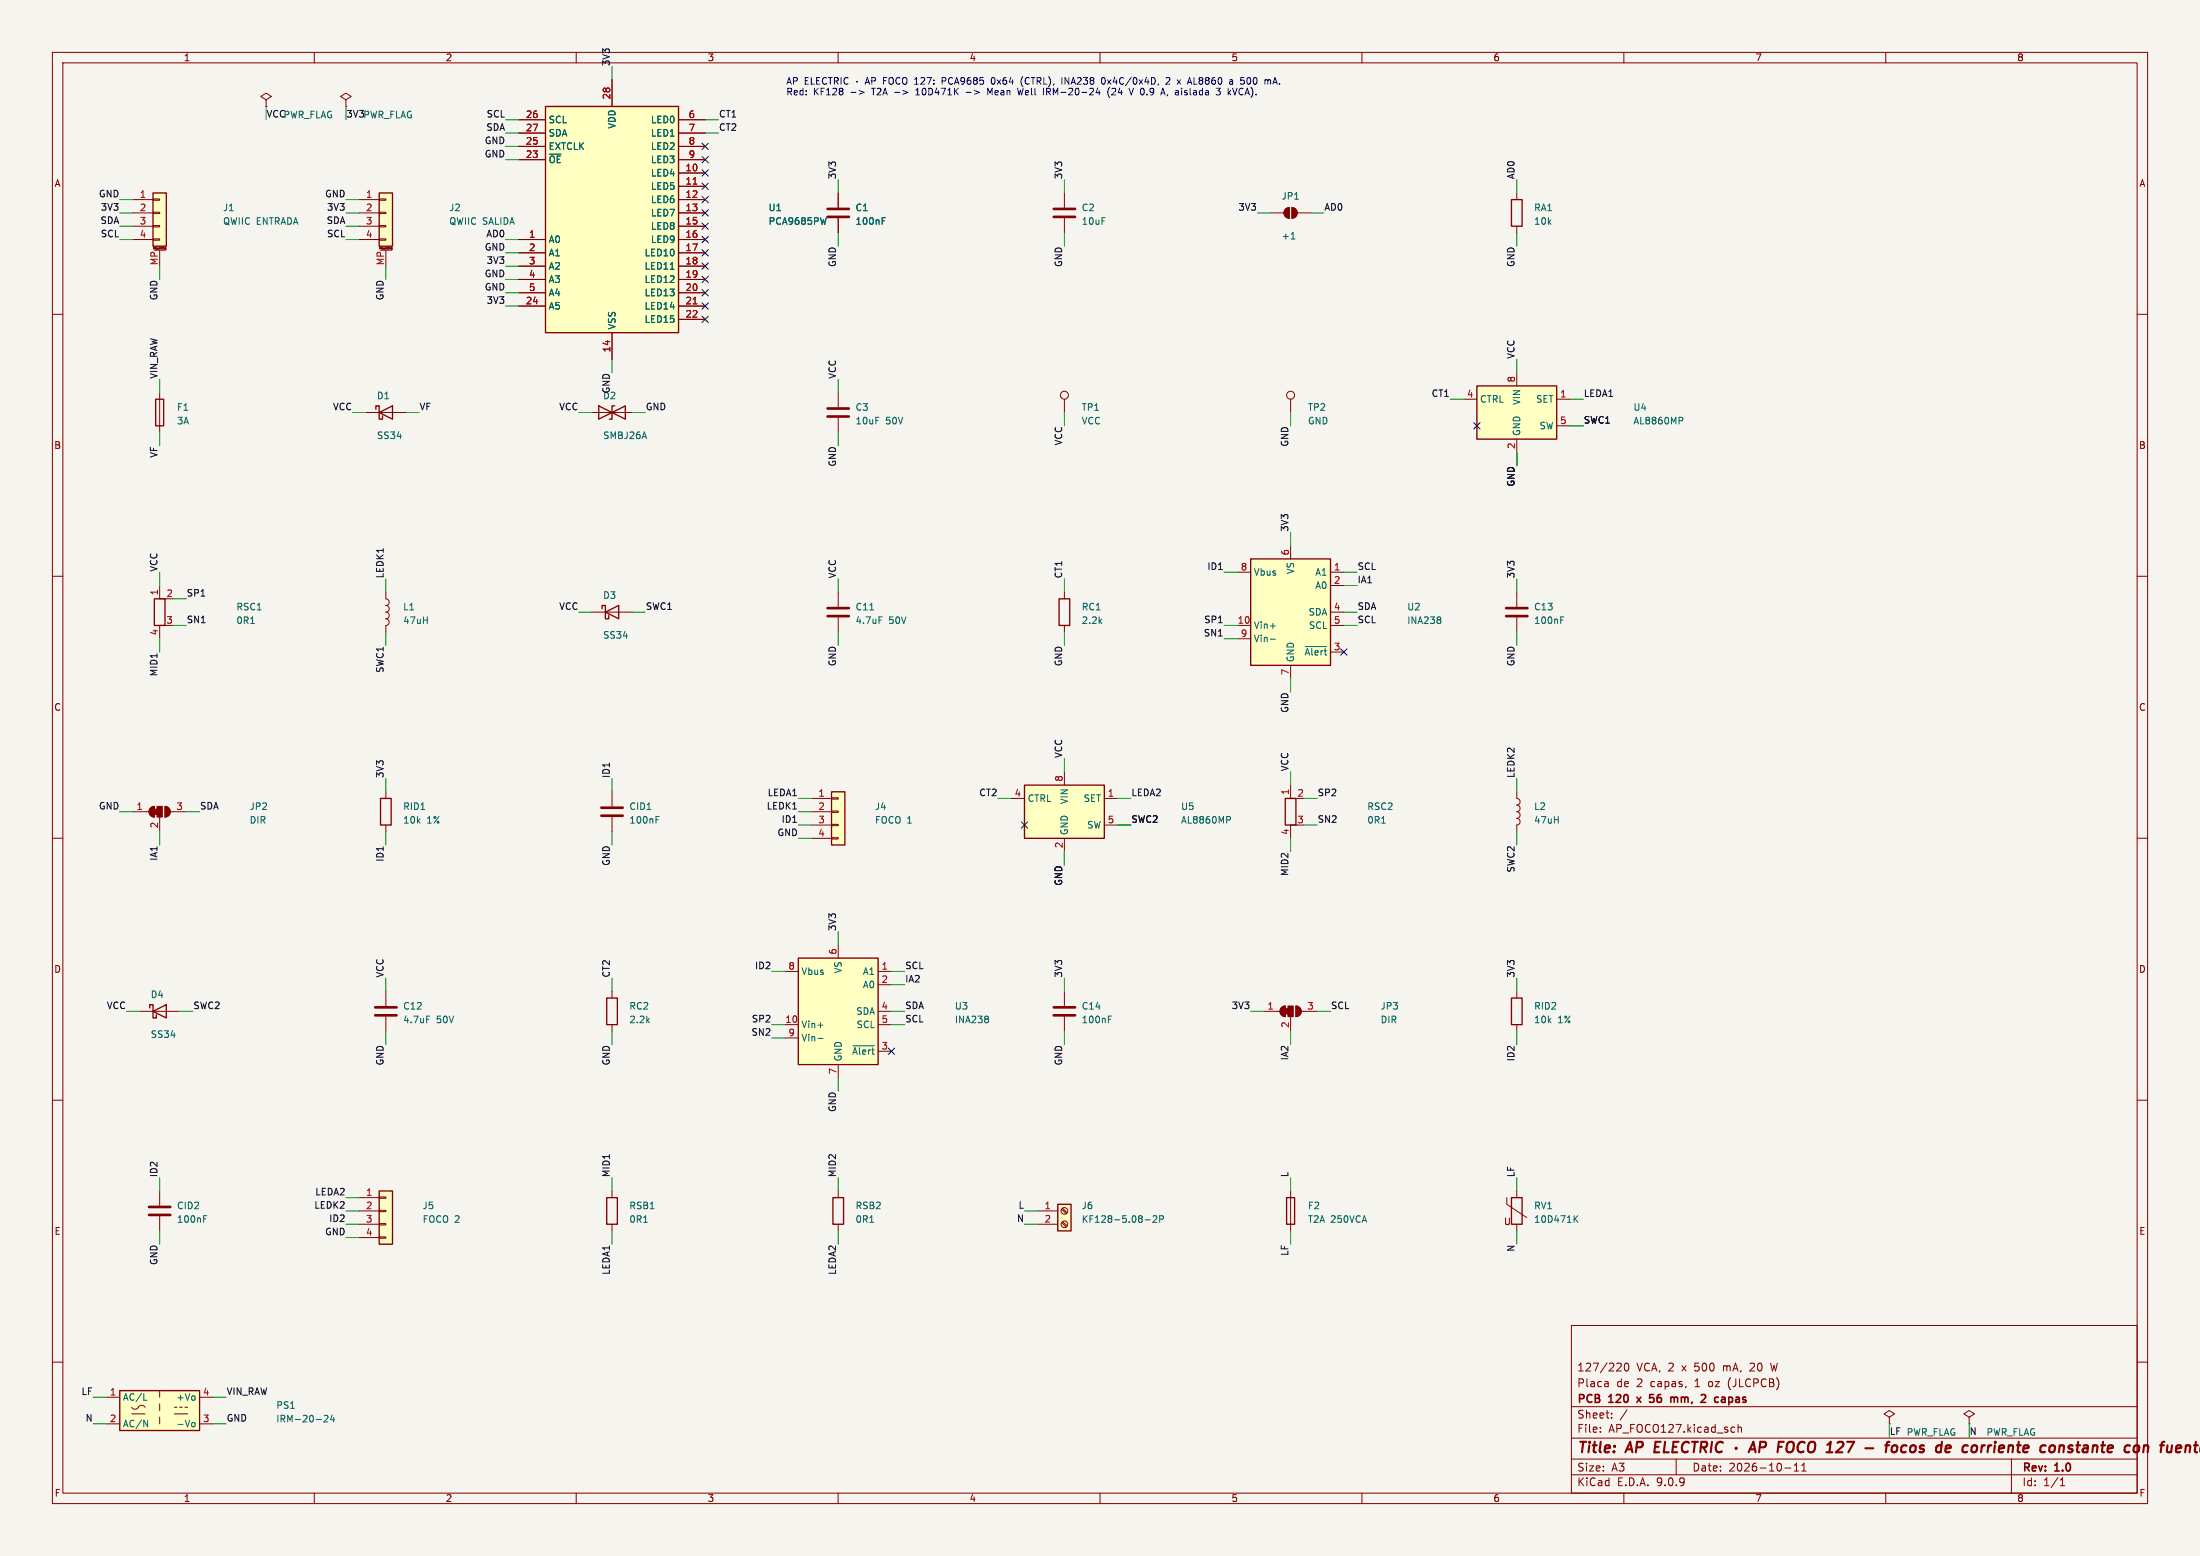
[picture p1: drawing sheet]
<svg xmlns="http://www.w3.org/2000/svg" width="420mm" height="297mm" viewBox="0 0 420 297" stroke-linecap="round" stroke-linejoin="round" font-family="sans-serif">
<path d="M0 0h420v297h-420z" fill="#f5f4ef" stroke="#f5f4ef" stroke-width=".19"/>
<g fill="none" stroke="#840000" stroke-width=".19">
<path d="M10 10h400v277h-400zM12 12h396v273h-396zM60 10v2M110 10v2M160 10v2M210 10v2M260 10v2M310 10v2M360 10v2M10 60h2M408 60h2M10 110h2"/>
<path d="M408 110h2M10 160h2M408 160h2M73.7 189.2v2.8M73.7 194.1v2.8M10 210h2M408 210h2M30.5 227.3v2.8M30.5 232.2v2.7M300 253h108v32h-108zM10 260h2M300 278.5h108"/>
<path d="M300 274.5h108M300 268.5h108M305.5 273.2v.2M305.5 272.5v.1M306.8 263.7l.2 .2v.8M307 264.6l-.1 .1M307 264l-.1 .1M307.7 270.5v.2M307.7 269.8v.1M308.9 260.2l.5 .1 .1 .3-.9 1.1h.9M310.2 260.3l.2-.1a.8 .8 0 0 1 .6 .7 .8 .8 0 0 1-.6 .8l-.2-.2-.1-.4zM310.6 269.1l-1.3 1.9"/>
<path d="M320 278.5v3M330.7 272.4l.5 .1M331.2 273.3l-.5 .1M331.8 272.5l.2-.1 .4 .1v.9M331.8 271.9v1.5M338 260.2l.4 1.5M342.5 279.7l.4-.4v1.5M343.9 279.7l.5-.4v1.5M384 278.5v6.5M408 260h2M60 285v2M110 285v2"/>
<path d="M160 285v2M210 285v2M260 285v2M300 281.5h108M310 285v2M340.7 280.2h1.2M342.5 280.8h.9M343.9 280.8h.9M360 285v2M393.3 283.6h.9M393.3 282.5l.4-.4v1.5"/>
</g>
<g fill="none" stroke="#840000" stroke-width=".4">
<path d="M315.9 276.2h.7M317 275.2h-.9l-.3 2h1M317.9 275.2l-.3 2h1M319.4 276.2h.6M320.4 275.2h-.9l-.3 2h1M322.4 275.4a.88 .88 0 0 0-1 0 .88 .88 0 0 0-.3 .9 .69 .69 0 0 0 .3 .8 .69 .69 0 0 0 .8-.1M323 275.2h1.2M323.6 275.2l-.3 2M324.7 276.3h.8a.55 .55 0 0 0 .4-.5 .55 .55 0 0 0-.3-.6h-.8l-.2 2M325.2 276.3l.5 .9M326.8 275.2l-.2 2M328.9 275.4a.88 .88 0 0 0-1 0 .88 .88 0 0 0-.4 .9 .69 .69 0 0 0 .4 .8 .69 .69 0 0 0 .8-.1"/>
<path d="M331.4 276.3v.2M333.8 277.2l.9-2 .4 2M334.1 276.6h.9M335.9 276.3h.8a.55 .55 0 0 0 .4-.5 .55 .55 0 0 0-.3-.6h-.7l-.3 2M339.5 276.2h.6M340.5 275.2h-.9l-.3 2M342.1 275.2a.77 .77 0 0 0-1 .7v1l.3 .3 .6-.1M351.6 275.2l.3 .4-.1 .5-1.3 1.1M359.9 275.9h.7M360.7 275.2l-.4 .1-.1 .2-.2 1.7M361.4 276h.7M364 276a.66 .66 0 0 0-1 .3l-.1 .5 .2 .3h.7"/>
<path d="M365.1 275.9l-.4 .4-.1 .5 .4 .4M375.5 275.9a.66 .66 0 0 0-.8 .4l-.1 .5 .2 .3h.7M380.8 275.9l-.1 1.3M380.9 275.2v.2M394.9 276.3l.1 .1 .4 .1 .3 .3-.4 .4-.5-.1M395.7 276a.5 .5 0 0 0-.8 .2M396.4 275.9h.7M396.7 275.2l-.2 1.7 .1 .2 .4 .1M412.4 275.9h.7M413.2 275.2l-.4 .1-.1 .2-.2 1.7M413.8 275.9l-.1 1 .2 .3M419.2 275.2l-.2 1.7"/>
</g>
<path d="M312.5 266.7l.8 1M313.3 266.7l-.8 1M315.1 266.8h.5M315.6 267.6l-.5 .1M315.7 266.2h-.7l-.1 .7M319.2 266.7l.3 .1 .1 .1M319.6 266.9l.2-.2 .4 .1 .1 .1M319.6 266.9v.8M324.8 266.3l.5-.1 .3 .3M328.8 266.7h.3l.2 .2v.8M329.3 267.6l-.5 .1M329.3 267l-.5 .1" fill="none" stroke="#840000" stroke-width=".3"/>
<path d="M71.6 192.3h4.1M71.6 193.8h4.1M28.4 230.4h4.1M28.4 231.9h4.1" fill="none" stroke="#840000" stroke-width=".51"/>
<path d="M81.4 193.9h.7M38.9 232.7h.4M38.9 232h.6" fill="none" stroke="#006464" stroke-width=".19"/>
<path d="M29.2 36.8h2.5v10.2h-2.5z" fill="#ffffc2"/>
<path d="M29.2 36.8h2.5v10.2h-2.5z" fill="none" stroke="#840000" stroke-width=".25"/>
<g fill="none" stroke="#840000" stroke-width=".19">
<path d="M25.4 38.1h3.8M29.2 38h1.3v.2h-1.3zM245.4 39.9l.7-.3v2.1a1.02 1.02 0 0 1-.9-.7 1.02 1.02 0 0 1 .2-1.1zM246.6 39.6a1.02 1.02 0 0 1 1 1 1.02 1.02 0 0 1-1 1.1zM25.4 40.6h3.8M25.4 43.2h3.8M25.4 45.7h3.8M29.2 40.5h1.3v.3h-1.3zM29.2 43.1h1.3v.2h-1.3zM29.2 45.6h1.3v.2h-1.3zM29.5 47.8h2M30.5 47.8v3"/>
<path d="M31.5 47.5h.1M31.5 47.4v.1M31.5 47.7h.1M31.5 47.3v.1M31.5 47.3h.1M31.6 47.3h.1v.3M31.6 47.3h-.1M31.7 47.6l-.1 .1M31.7 47.5h-.1M242.6 40.6h2.5M247.6 40.6h2.6"/>
</g>
<g fill="#840000" stroke="#840000" stroke-width=".19">
<path d="M245.4 39.9l.7-.3v2.1a1.02 1.02 0 0 1-.9-.7 1.02 1.02 0 0 1 .2-1.1z"/>
<path d="M246.6 39.6a1.02 1.02 0 0 1 1 1 1.02 1.02 0 0 1-1 1.1z"/>
</g>
<path d="M246.5 45.6h.7" fill="none" stroke="#006464" stroke-width=".19"/>
<path d="M195.6 149.9h15.2v10.1h-15.2z" fill="#ffffc2"/>
<path d="M288.5 38.1h2.1v5.1h-2.1zM202.2 114.3h2v5.1h-2zM195.6 149.9h15.2v10.1h-15.2zM28.6 192.4v-.6h.6v2.5h.6v-.6M29.2 193l2.5-1.2v2.5zM115.8 190.5h2.1v5.1h-2.1zM288.5 190.5h2.1v5.1h-2.1z" fill="none" stroke="#840000" stroke-width=".25"/>
<g fill="none" stroke="#840000" stroke-width=".19">
<path d="M160 36.8v2.8M289.6 36.8v1.3M160 41.7v2.8M289.6 43.2v1.3M246.4 76.2v2.5M160 113v2.8M160 117.9v2.8M203.2 113v1.3M203.2 119.4v1.3M25.4 154.9h3M28.7 154.2l.8-.3v2.1a1.02 1.02 0 0 1-1-.7 1.02 1.02 0 0 1 .2-1.1zM30.5 156v2.8"/>
<path d="M31.5 153.9a1.02 1.02 0 0 1 1 1 1.02 1.02 0 0 1-1 1.1zM32.5 154.9h3.1M116.8 151.1v2.8M116.8 156v2.8M193 152.4h2.6M203.2 147.3v2.6M210.8 152.4h2.6M210.8 157.5h2.6M203.2 160v2.6M26.7 193h7.6M116.8 189.2v1.3M116.8 195.6v1.3"/>
<path d="M289.6 189.2v1.3M289.6 195.6v1.3"/>
<circle cx="246.4" cy="75.4" r=".76"/>
</g>
<path d="M168.4 42.2h.4M168.4 41.5h.6M166.1 116.4h.7M167.8 117.7h.6M125.2 155.8h.6M125.2 156.5h.5M234.2 155.8h.5l.2 .3-.1 .4h-.6" fill="none" stroke="#006464" stroke-width=".19"/>
<path d="M158 39.9h4.1M158 41.4h4.1M158 116.1h4.1M158 117.6h4.1M114.8 154.2h4.1M114.8 155.7h4.1" fill="none" stroke="#840000" stroke-width=".51"/>
<g fill="#840000" stroke="#840000" stroke-width=".19">
<path d="M29.5 154.4h.5v1h-.5z"/>
<path d="M28.7 154.2l.8-.3v2.1a1.02 1.02 0 0 1-1-.7 1.02 1.02 0 0 1 .2-1.1z"/>
<path d="M30 153.9h1v2.1h-1z"/>
<path d="M31.5 153.9a1.02 1.02 0 0 1 1 1 1.02 1.02 0 0 1-1 1.1z"/>
</g>
<path d="M201.9 229.9h2.6v5h-2.6z" fill="#ffffc2"/>
<path d="M201.9 229.9h2.6v5h-2.6z" fill="none" stroke="#840000" stroke-width=".25"/>
<g fill="none" stroke="#840000" stroke-width=".19">
<path d="M203.2 189.2v2.8M203.2 194.1v2.8M198.1 231.1h3.8M198.1 233.7h3.8M202.7 230.8l.8 .8M202.7 233.3l.8 .9M202.8 230.6l.9 .9M202.8 233.2l.9 .8"/>
<circle cx="203.2" cy="231.1" r=".63"/>
<circle cx="203.2" cy="233.7" r=".63"/>
</g>
<path d="M211.6 194.6h.4M211.6 193.9h.6M218.6 232.8h1M220.1 232.2l.5-.2 .2 .4-.7 .9h.7M221.4 232.7h.6l.1-.2v-.3l-.7-.2v1.3" fill="none" stroke="#006464" stroke-width=".19"/>
<path d="M201.2 192.3h4M201.2 193.8h4" fill="none" stroke="#840000" stroke-width=".51"/>
<path d="M104.1 20.3h25.4v43.2h-25.4z" fill="#ffffc2"/>
<path d="M104.1 20.3h25.4v43.2h-25.4z" fill="none" stroke="#840000" stroke-width=".25"/>
<g fill="none" stroke="#840000" stroke-width=".19">
<path d="M116.8 15.2v5.1M99.1 22.9h5M99.1 25.4h5M99.1 27.9h5M99.1 30.5h5M129.5 22.9h5.1M129.5 25.4h5.1M129.5 27.9h5.1M129.5 30.5h5.1M129.5 33h5.1M129.5 35.6h5.1M129.5 38.1h5.1"/>
<path d="M99.1 45.7h5M99.1 48.3h5M99.1 50.8h5M99.1 53.3h5M99.1 55.9h5M99.1 58.4h5M129.5 45.7h5.1M129.5 48.3h5.1M129.5 50.8h5.1M129.5 53.3h5.1M129.5 55.9h5.1M129.5 58.4h5.1"/>
<path d="M129.5 40.6h5.1M129.5 43.2h5.1M116.8 63.5v5.1M129.5 61h5.1"/>
</g>
<path d="M132.3 35.1h.7M132.3 58h.7" fill="none" stroke="#a90000" stroke-width=".19"/>
<path d="M128 51.4h.7M157.7 41.5l-.3 1.3" fill="none" stroke="#006464" stroke-width=".19"/>
<path d="M238.8 106.7h15.2v20.3h-15.2z" fill="#ffffc2"/>
<path d="M29.7 76.2h1.5v5.1h-1.5zM114.3 77.5v2.5l5.1-2.5v2.5zM117.3 77.5h-.5v2.5h-.5M238.8 106.7h15.2v20.3h-15.2z" fill="none" stroke="#840000" stroke-width=".25"/>
<path d="M30.5 74.9v7.7M113 78.7h7.6M236.2 109.2h2.6M236.2 119.4h2.6M246.4 104.1v2.6M254 109.2h2.5M254 119.4h2.5M254 111.8h2.5M254 116.8h2.5M236.2 121.9h2.6M246.4 127v2.5M254 124.5h2.5" fill="none" stroke="#840000" stroke-width=".19"/>
<path d="M242.5 119.5h1M274.9 117.8l.2 .2-.2 .2M274.9 118.4l.2 .1-.2 .5M242.5 122h1M249.2 123.4h4.1" fill="none" stroke="#006464" stroke-width=".19"/>
<path d="M158.7 151.1h2.6v10.2h-2.6z" fill="#ffffc2"/>
<path d="M71.8 78.1v-.6h.6v2.5h.6v-.6M72.4 78.7l2.5-1.2v2.5zM158.7 151.1h2.6v10.2h-2.6z" fill="none" stroke="#840000" stroke-width=".25"/>
<path d="M69.8 78.7h7.7M160 74.9v2.8M160 79.8v2.8M154.9 152.4h3.8M154.9 154.9h3.8M154.9 157.5h3.8M158.7 152.3h1.3v.2h-1.3zM158.7 154.8h1.3v.3h-1.3zM158.7 157.4h1.3v.2h-1.3zM158.7 159.9h1.3v.2h-1.3zM154.9 160h3.8" fill="none" stroke="#840000" stroke-width=".19"/>
<path d="M158 78h4.1M158 79.5h4.1" fill="none" stroke="#840000" stroke-width=".51"/>
<path d="M281.9 73.7h15.3v10.1h-15.3z" fill="#ffffc2"/>
<path d="M281.9 73.7h15.3v10.1h-15.3z" fill="none" stroke="#840000" stroke-width=".25"/>
<path d="M279.4 76.2h2.5M289.6 71.1v2.6M297.2 76.2h2.5M289.6 83.8v2.6M297.2 81.3h2.5" fill="none" stroke="#840000" stroke-width=".19"/>
<path d="M320.5 79.6h.5l.3 .3-.2 .4h-.6" fill="none" stroke="#006464" stroke-width=".19"/>
<path d="M72.4 36.8h2.5v10.2h-2.5z" fill="#ffffc2"/>
<path d="M72.4 36.8h2.5v10.2h-2.5z" fill="none" stroke="#840000" stroke-width=".25"/>
<g fill="none" stroke="#840000" stroke-width=".19">
<path d="M68.6 38.1h3.8M72.4 38h1.3v.2h-1.3zM68.6 40.6h3.8M68.6 43.2h3.8M68.6 45.7h3.8M72.4 40.5h1.3v.3h-1.3zM72.4 43.1h1.3v.2h-1.3zM72.4 45.6h1.3v.2h-1.3zM72.6 47.8h2.1M73.7 47.8v3M74.7 47.7h.1M74.8 47.3l-.1 .1 .1 .1"/>
<path d="M74.8 47.3h.1M74.8 47.6v.1M74.8 47.3v.3M74.8 47.5h.1"/>
</g>
<path d="M22.9 265.4h15.2v7.6h-15.2z" fill="#ffffc2"/>
<path d="M245.4 152.4h2v5.1h-2zM115.8 228.6h2.1v5.1h-2.1zM22.9 265.4h15.2v7.6h-15.2z" fill="none" stroke="#840000" stroke-width=".25"/>
<g fill="none" stroke="#840000" stroke-width=".19">
<path d="M50.8 19.1l1-.7-1-.6-1 .6 1 .7v1.2M50.8 20.3h.1M246.4 149.9v2.5h1.2M247.6 157.5h-1.2v2.5M241.3 193h3M244.6 192.3l.8-.3v2.1a1.02 1.02 0 0 1-1-.7 1.02 1.02 0 0 1 .2-1.1zM246.4 194.1v2.8M247.4 192a1.02 1.02 0 0 1 1 1 1.02 1.02 0 0 1-1 1.1zM248.4 193h3.1M116.8 227.3v1.3M116.8 233.7v1.2M20.3 266.7h2.6"/>
<path d="M20.3 271.8h2.6M25.1 268.6a.83 .83 0 0 0 .9 .4 .83 .83 0 0 0 .6-.6 .73 .73 0 0 1 1.1 .2M25.1 269.9h2.6M30.5 265.4v1.3M30.5 268v1.2M30.5 270.5v1.3M33.3 269.9h2.5M33.3 268.6h.5M34.3 268.6h.5M35.3 268.6h.5M38.1 266.7h2.5M38.1 271.8h2.5"/>
</g>
<path d="M263.8 157.1h.7M122.9 233.3h.7M27.5 267.3h.6M27.5 271.1l.7 1.3v-1.3M36.8 271.5l.3 .1 .1 .2v.4l-.4 .2M61.9 270.3l.5-.2 .2 .4-.8 .9h.8M63.4 270.1l-.3 .9h.8M63.7 270.6v.8" fill="none" stroke="#006464" stroke-width=".19"/>
<g fill="#840000" stroke="#840000" stroke-width=".19">
<path d="M245.4 192.5h.5v1h-.5z"/>
<path d="M244.6 192.3l.8-.3v2.1a1.02 1.02 0 0 1-1-.7 1.02 1.02 0 0 1 .2-1.1z"/>
<path d="M245.9 192h1v2.1h-1z"/>
<path d="M247.4 192a1.02 1.02 0 0 1 1 1 1.02 1.02 0 0 1-1 1.1z"/>
</g>
<path d="M72.4 227.3h2.5v10.2h-2.5z" fill="#ffffc2"/>
<path d="M114.9 116.2v-.6h.7v2.5h.6v-.6M115.6 116.8l2.5-1.2v2.5zM72.4 227.3h2.5v10.2h-2.5zM159 228.6h2v5.1h-2zM245.6 228.6h1.5v5.1h-1.5zM288.5 228.6h2.1v5.1h-2.1z" fill="none" stroke="#840000" stroke-width=".25"/>
<g fill="none" stroke="#840000" stroke-width=".19">
<path d="M66 19.1l1.1-.7-1.1-.6-1 .6 1 .7v1.2M66 20.3h.1M203.2 36.8v2.8M203.2 41.7v2.8M203.2 76.2v2.5M73.7 113v1.3a.64 .64 0 0 1 .6 .6 .64 .64 0 0 1-.6 .7 .64 .64 0 0 1 .6 .6 .64 .64 0 0 1-.6 .6 .64 .64 0 0 1 .6 .7 .64 .64 0 0 1-.6 .6 .64 .64 0 0 1 .6 .7 .64 .64 0 0 1-.6 .6M73.7 119.4v1.3M113 116.8h7.6M289.6 113v2.8M289.6 117.9v2.8M289.6 151.1v1.3a.63 .63 0 0 1 .6 .6 .63 .63 0 0 1-.6 .7 .64 .64 0 0 1 .6 .6 .64 .64 0 0 1-.6 .6 .64 .64 0 0 1 .6 .7 .64 .64 0 0 1-.6 .6 .64 .64 0 0 1 .6 .6 .64 .64 0 0 1-.6 .7M289.6 157.5v1.3"/>
<path d="M68.6 228.6h3.8M68.6 231.1h3.8M68.6 233.7h3.8M68.6 236.2h3.8M72.4 228.5h1.3v.2h-1.3zM72.4 231h1.3v.3h-1.3zM72.4 233.6h1.3v.2h-1.3zM72.4 236.1h1.3v.2h-1.3zM160 227.3v1.3M160 233.7v1.2M246.4 227.3v7.6M287.7 228.6v1.3l3.8 2.5"/>
<path d="M289.6 227.3v1.3M289.6 233.7v1.2M360.7 270.5l1-.6-1-.7-1 .7 1 .6v1.3M360.7 271.8h.1M375.9 270.5l1-.6-1-.7-1 .7 1 .6v1.3M375.9 271.8h.1"/>
<circle cx="203.2" cy="75.4" r=".76"/>
</g>
<path d="M201.2 39.9h4M201.2 41.4h4M287.5 116.1h4.1M287.5 117.6h4.1" fill="none" stroke="#840000" stroke-width=".51"/>
<path d="M298 118.4h.4M298 117.7h.6M166.1 233.3h.7M300.7 232.6l.5 .7M301.2 232l-.7 .8" fill="none" stroke="#006464" stroke-width=".19"/>
<path d="M152.4 182.9h15.2v20.3h-15.2z" fill="#ffffc2"/>
<path d="M29.5 114.3h2v5.1h-2zM72.6 152.4h2.1v5.1h-2.1zM152.4 182.9h15.2v20.3h-15.2z" fill="none" stroke="#840000" stroke-width=".25"/>
<g fill="none" stroke="#840000" stroke-width=".19">
<path d="M116.8 15.2v5.1M99.1 22.9h5M99.1 25.4h5M99.1 27.9h5M99.1 30.5h5M129.5 22.9h5.1M129.5 25.4h5.1M129.5 27.9h5.1M129.5 30.5h5.1M129.5 33h5.1M129.5 35.6h5.1M129.5 38.1h5.1"/>
<path d="M160 36.8v2.8M99.1 45.7h5M99.1 48.3h5M99.1 50.8h5M99.1 53.3h5M99.1 55.9h5M99.1 58.4h5M129.5 45.7h5.1M129.5 48.3h5.1M129.5 50.8h5.1M129.5 53.3h5.1M129.5 55.9h5.1"/>
<path d="M129.5 58.4h5.1M129.5 40.6h5.1M129.5 43.2h5.1M160 41.7v2.8M116.8 63.5v5.1M129.5 61h5.1M30.5 111.8v2.5h1.2M31.7 119.4h-1.2v2.5M73.7 151.1v1.3M73.7 157.5v1.3M149.9 185.4h2.5M149.9 195.6h2.5"/>
<path d="M149.9 198.1h2.5M160 180.3v2.6M167.6 185.4h2.6M167.6 195.6h2.6M167.6 188h2.6M167.6 193h2.6M160 203.2v2.5M167.6 200.7h2.6"/>
</g>
<path d="M128 51.4h.7M157.7 41.5l-.3 1.3M168.4 42.2h.4M168.4 41.5h.6M47.9 119h.7M156.2 195.7h.9M156.2 198.2h.9M162.8 199.6h4.1M188.6 194l.1 .2-.1 .2M188.6 194.6l.1 .1-.1 .5" fill="none" stroke="#006464" stroke-width=".19"/>
<g fill="none" stroke="#009600" stroke-width=".19">
<path d="M116.8 12.7v2.5M22.9 38.1h2.5M50.8 20.3v2.6M66 20.3v2.6M66 38.1h2.6M96.5 30.5h2.6M96.5 25.4h2.6M96.5 27.9h2.6M96.5 22.9h2.6M134.6 25.4h2.6M134.6 22.9h2.6M160 34.3v2.5"/>
<path d="M203.2 34.3v2.5M289.6 34.3v2.5M22.9 40.6h2.5M22.9 45.7h2.5M22.9 43.2h2.5M30.5 50.8v2.5M66 40.6h2.6M66 45.7h2.6M66 43.2h2.6M73.7 50.8v2.5M96.5 50.8h2.6M96.5 53.3h2.6"/>
<path d="M96.5 55.9h2.6M96.5 45.7h2.6M96.5 48.3h2.6M96.5 58.4h2.6M160 44.5v2.5M203.2 44.5v2.5M240 40.6h2.6M250.2 40.6h2.5M289.6 44.5v2.5M30.5 72.4v2.5M67.3 78.7h2.5M77.5 78.7h2.5"/>
<path d="M110.5 78.7h2.5M116.8 68.6v2.5M120.6 78.7h2.6M160 72.4v2.5M203.2 78.7v2.6M246.4 78.7v2.6M276.9 76.2h2.5M289.6 68.6v2.5M299.7 76.2h2.6M30.5 82.6v2.5M160 82.6v2.5M289.6 86.4v2.5"/>
<path d="M299.7 81.3h2.6M30.5 109.2v2.6M33 119.4h2.6M33 114.3h2.6M73.7 110.5v2.5M110.5 116.8h2.5M120.6 116.8h2.6M160 110.5v2.5M203.2 110.5v2.5M233.7 109.2h2.5M233.7 119.4h2.5M246.4 101.6v2.5"/>
<path d="M256.5 109.2h2.6M256.5 111.8h2.6M256.5 116.8h2.6M256.5 119.4h2.6M289.6 110.5v2.5M30.5 121.9v2.6M73.7 120.7v2.5M160 120.7v2.5M203.2 120.7v2.5M233.7 121.9h2.5M246.4 129.5v2.6M289.6 120.7v2.5"/>
<path d="M22.9 154.9h2.5M30.5 158.8v2.5M35.6 154.9h2.5M73.7 148.6v2.5M73.7 158.8v2.5M116.8 148.6v2.5M116.8 158.8v2.5M152.4 152.4h2.5M152.4 154.9h2.5M152.4 157.5h2.5M190.5 152.4h2.5M203.2 144.8v2.5"/>
<path d="M213.4 152.4h2.5M213.4 157.5h2.5M246.4 147.3v2.6M248.9 152.4h2.6M248.9 157.5h2.6M289.6 148.6v2.5M289.6 158.8v2.5M152.4 160h2.5M160 177.8v2.5M203.2 162.6v2.5M246.4 160v2.6M24.1 193h2.6"/>
<path d="M34.3 193h2.5M73.7 186.7v2.5M73.7 196.9v2.5M116.8 186.7v2.5M116.8 196.9v2.5M147.3 195.6h2.6M147.3 185.4h2.6M147.3 198.1h2.6M170.2 195.6h2.5M170.2 193h2.5M170.2 188h2.5M170.2 185.4h2.5"/>
<path d="M203.2 186.7v2.5M203.2 196.9v2.5M238.8 193h2.5M246.4 196.9v2.5M251.5 193h2.5M289.6 186.7v2.5M289.6 196.9v2.5M160 205.7v2.6M30.5 224.8v2.5M30.5 234.9v2.6M66 236.2h2.6M66 233.7h2.6"/>
<path d="M66 228.6h2.6M66 231.1h2.6M116.8 224.8v2.5M116.8 234.9v2.6M160 224.8v2.5M160 234.9v2.6M195.6 233.7h2.5M195.6 231.1h2.5M246.4 224.8v2.5M246.4 234.9v2.6M289.6 224.8v2.5M289.6 234.9v2.6"/>
<path d="M17.8 271.8h2.5M17.8 266.7h2.5M40.6 271.8h2.6M40.6 266.7h2.6M360.7 271.8v2.5M375.9 271.8v2.5"/>
</g>
<g fill="none" stroke="#000084" stroke-width=".19">
<path d="M134 32.4l1.2 1.2M134 35l1.2 1.2M134 37.5l1.2 1.2M134 29.9l1.2 1.2M134 27.3l1.2 1.2M135.2 32.4l-1.2 1.2M135.2 35l-1.2 1.2M135.2 37.5l-1.2 1.2M135.2 29.9l-1.2 1.2M135.2 27.3l-1.2 1.2M134 42.6l1.2 1.2M134 45.1l1.2 1.2"/>
<path d="M134 47.7l1.2 1.2M134 50.2l1.2 1.2M134 52.7l1.2 1.2M134 55.3l1.2 1.2M134 57.8l1.2 1.2M134 40l1.2 1.2M135.2 42.6l-1.2 1.2M135.2 45.1l-1.2 1.2M135.2 47.7l-1.2 1.2M135.2 50.2l-1.2 1.2M135.2 52.7l-1.2 1.2M135.2 55.3l-1.2 1.2"/>
<path d="M135.2 57.8l-1.2 1.2M135.2 40l-1.2 1.2M134 60.4l1.2 1.2M135.2 60.4l-1.2 1.2M281.3 80.7l1.2 1.2M282.5 80.7l-1.2 1.2M255.9 123.9l1.2 1.2M257.1 123.9l-1.2 1.2M195 156.9l1.2 1.2M196.2 156.9l-1.2 1.2M169.6 200.1l1.2 1.2M170.8 200.1l-1.2 1.2"/>
</g>
<g fill="none" stroke="#0000c2" stroke-width=".19">
<path d="M150.2 16.1l.4-1.3 .5 1.3M150.3 15.7h.6M151.5 15.5l.6-.1 .1-.2v-.3l-.7-.1v1.3M153.7 15.4h.5M154.3 14.8h-.6v1.3h.6M154.9 14.8v1.3h.6M155.9 15.4h.4M156.5 14.8h-.6v1.3h.6M157.8 14.9a.6 .6 0 0 0-.9 .4 .6 .6 0 0 0 .6 .8l.3-.1M158.1 14.8h.8M158.5 14.8v1.3M159.3 15.5l.6-.1 .1-.2v-.3l-.7-.1v1.3"/>
<path d="M159.6 15.5l.4 .6M160.6 14.8v1.3M161.9 14.9a.6 .6 0 0 0-.8 .4 .6 .6 0 0 0 .6 .8l.2-.1M162.4 17.6h1M163.6 15.5v.1M164 17.3l1 .3-1 .4M165.2 16.1l.4-1.3 .4 1.3M165.3 15.7h.6M166.4 15.5l.6-.1 .2-.2-.1-.3-.7-.1v1.3M168.7 15.4h.4M169.3 14.8h-.6v1.3M169.8 15l.2-.2a.43 .43 0 0 1 .5 .4v.4a.42 .42 0 0 1-.4 .5 .42 .42 0 0 1-.4-.5z"/>
<path d="M171.8 14.9a.6 .6 0 0 0-.8 .4 .6 .6 0 0 0 .6 .8l.2-.1M172.4 15l.2-.2a.43 .43 0 0 1 .5 .4v.4a.42 .42 0 0 1-.4 .5 .42 .42 0 0 1-.4-.5zM174.6 16.1h.7M174.6 15.2l.4-.4v1.3M174.8 18.1h.8M175.1 17l-.3 .2M175.8 14.9l.5-.1 .2 .4-.8 .9h.8M177 14.8h.8l-.5 1.3M178.3 16v.1M178.3 15.3v.1M179.9 15.5h.4M180.3 14.8h-.4v1.3"/>
<path d="M184.5 17.6h.9M189.4 16.8l-.4 1-.4-1v1.3M189.8 14.9l-.1-.1a.68 .68 0 0 0-.5 .6 .68 .68 0 0 0 .5 .7l.1-.1M194.2 16.8l.3 1.3 .3-.9 .2 .9M195.3 14.6a1.46 1.46 0 0 0 0 2M199.8 16.8v1.3M199.8 17.5h.5M200.1 17.5l.4 .6M203.3 16.1v-1.3l.7 1.3M209.5 16.8l-.3 .9h.8M209.9 17.3v.8M210.6 14.8a.68 .68 0 0 1 .4 .6 .68 .68 0 0 1-.4 .7"/>
<path d="M211.5 17.2v.9l.3 .5M212.9 17.4l-.7 .7h.8M216.4 16.8l-.4 1.3M222.6 14.9l.5-.1 .2 .4-.7 .9h.7M222.9 18.1l-.1 .2M226.7 16.1l.4-1.3 .4 1.3M227.9 14.8v1.3h.6M236.8 16.9a.72 .72 0 0 0 .1 1.2M237.5 14.8h-.6l-.1 .6M238.2 14.9l.1-.1 .3 .1M243 16.1l.4-1.3 .4 1.3M243.1 15.7h.6"/>
</g>
<path d="M132.3 35.1h.7M132.3 58h.7" fill="none" stroke="#a90000" stroke-width=".19"/>
<g font-size="2.8" fill="#840000">
<text x="301" y="277.9">Title:</text>
<text x="310.6" y="277.9">AP</text>
<text x="342.6" y="277.9">FOCO</text>
<text x="352.8" y="277.9">127</text>
<text x="360.9" y="277.9">-</text>
<text x="365.7" y="277.9">focos</text>
<text x="376.1" y="277.9">de</text>
<text x="381.9" y="277.9">corriente</text>
<text x="397.6" y="277.9">constante</text>
<text x="414.5" y="277.9">con</text>
</g>
<g font-size="2.1" fill="#840000">
<text x="301" y="262">127/220</text>
<text x="312.4" y="262">VCA, 2</text>
<text x="321.2" y="262">x</text>
<text x="323.8" y="262">500</text>
<text x="329.3" y="262">mA,</text>
<text x="334.6" y="262">20</text>
<text x="338.8" y="262">W</text>
<text x="301" y="268.2">PCB</text>
<text x="301" y="265">Placa</text>
<text x="307.2" y="268.2">120</text>
<text x="308.6" y="265">de</text>
<text x="312.5" y="265">2</text>
<text x="313.3" y="268.2">x</text>
<text x="315.2" y="265">capas,</text>
<text x="316.2" y="268.2">56</text>
<text x="320.8" y="268.2">mm,</text>
<text x="323.8" y="265">1</text>
<text x="326.6" y="265">oz</text>
<text x="327.3" y="268.2">2</text>
<text x="330.4" y="265">(JLCPCB)</text>
<text x="330.4" y="268.2">capas</text>
<text x="301" y="273.7">File:</text>
<text x="301" y="271">Sheet:</text>
<text x="307.1" y="273.7">AP_FOCO127.kicad_sch</text>
<text x="301" y="281.1">Size:</text>
<text x="307.6" y="281.1">A3</text>
<text x="323" y="281.1">Date:</text>
<text x="330" y="281.1">2026-10-11</text>
<text x="386" y="281.3">Rev:</text>
<text x="392.4" y="281.3">1.0</text>
<text x="301" y="283.9">KiCad</text>
<text x="308.7" y="283.9">E.D.A.</text>
<text x="316.3" y="283.9">9.0.9</text>
<text x="386" y="283.9">Id:</text>
<text x="390.1" y="283.9">1/1</text>
</g>
<g font-size="1.8" fill="#840000">
<text x="35" y="11.9">1</text>
<text x="85" y="11.9">2</text>
<text x="135" y="11.9">3</text>
<text x="185" y="11.9">4</text>
<text x="235" y="11.9">5</text>
<text x="285" y="11.9">6</text>
<text x="335" y="11.9">7</text>
<text x="385" y="11.9">8</text>
<text x="10.3" y="35.9">A</text>
<text x="408.3" y="35.9">A</text>
<text x="10.3" y="85.9">B</text>
<text x="408.2" y="85.9">B</text>
<text x="10.3" y="135.9">C</text>
<text x="408.2" y="135.9">C</text>
<text x="10.3" y="185.9">D</text>
<text x="408.2" y="185.9">D</text>
<text x="10.3" y="235.9">E</text>
<text x="287" y="234">U</text>
<text x="408.3" y="235.9">E</text>
<text x="10.3" y="285.9">F</text>
<text x="35" y="286.9">1</text>
<text x="85" y="286.9">2</text>
<text x="135" y="286.9">3</text>
<text x="185" y="286.9">4</text>
<text x="235" y="286.9">5</text>
<text x="285" y="286.9">6</text>
<text x="335" y="286.9">7</text>
<text x="385" y="286.9">8</text>
<text x="408.3" y="285.9">F</text>
</g>
<g font-size="1.8" fill="#0f0f0f">
<text x="116.5" y="12.7" transform="rotate(-90 116.5 12.7)">3V3</text>
<text x="50.8" y="22.5">VCCPWR_FLAG</text>
<text x="66" y="22.5">3V3PWR_FLAG</text>
<text x="92.8" y="22.5">SCL</text>
<text x="137.2" y="22.5">CT1</text>
<text x="92.4" y="27.6">GND</text>
<text x="92.7" y="25.1">SDA</text>
<text x="137.2" y="25.1">CT2</text>
<text x="92.4" y="30.1">GND</text>
<text x="159.7" y="34.3" transform="rotate(-90 159.7 34.3)">3V3</text>
<text x="202.9" y="34.3" transform="rotate(-90 202.9 34.3)">3V3</text>
<text x="289.2" y="34.3" transform="rotate(-90 289.2 34.3)">AD0</text>
<text x="18.8" y="37.8">GND</text>
<text x="19.1" y="40.3">3V3</text>
<text x="62" y="37.8">GND</text>
<text x="62.3" y="40.3">3V3</text>
<text x="236.3" y="40.3">3V3</text>
<text x="252.7" y="40.3">AD0</text>
<text x="19.1" y="42.8">SDA</text>
<text x="19.1" y="45.4">SCL</text>
<text x="62.3" y="42.8">SDA</text>
<text x="62.3" y="45.4">SCL</text>
<text x="92.4" y="47.9">GND</text>
<text x="92.7" y="45.4">AD0</text>
<text x="92.4" y="53">GND</text>
<text x="92.8" y="50.5">3V3</text>
<text x="159.7" y="51.1" transform="rotate(-90 159.7 51.1)">GND</text>
<text x="202.9" y="51.1" transform="rotate(-90 202.9 51.1)">GND</text>
<text x="289.2" y="51.1" transform="rotate(-90 289.2 51.1)">GND</text>
<text x="30.1" y="57.4" transform="rotate(-90 30.1 57.4)">GND</text>
<text x="73.3" y="57.4" transform="rotate(-90 73.3 57.4)">GND</text>
<text x="92.4" y="55.5">GND</text>
<text x="92.8" y="58.1">3V3</text>
<text x="289.2" y="68.6" transform="rotate(-90 289.2 68.6)">VCC</text>
<text x="30.1" y="72.4" transform="rotate(-90 30.1 72.4)">VIN_RAW</text>
<text x="115" y="76.4">D2</text>
<text x="116.5" y="75.2" transform="rotate(-90 116.5 75.2)">GND</text>
<text x="159.7" y="72.4" transform="rotate(-90 159.7 72.4)">VCC</text>
<text x="273.2" y="75.9">CT1</text>
<text x="302.3" y="75.9">LEDA1</text>
<text x="63.5" y="78.4">VCC</text>
<text x="80" y="78.4">VF</text>
<text x="106.7" y="78.4">VCC</text>
<text x="123.2" y="78.4">GND</text>
<text x="302.3" y="80.9">SWC1</text>
<text x="30.1" y="87.5" transform="rotate(-90 30.1 87.5)">VF</text>
<text x="159.7" y="89.2" transform="rotate(-90 159.7 89.2)">GND</text>
<text x="202.9" y="85.1" transform="rotate(-90 202.9 85.1)">VCC</text>
<text x="246" y="85.4" transform="rotate(-90 246 85.4)">GND</text>
<text x="289.2" y="93" transform="rotate(-90 289.2 93)">GND</text>
<text x="246" y="101.6" transform="rotate(-90 246 101.6)">3V3</text>
<text x="30.1" y="109.2" transform="rotate(-90 30.1 109.2)">VCC</text>
<text x="35.6" y="114">SP1</text>
<text x="73.3" y="110.5" transform="rotate(-90 73.3 110.5)">LEDK1</text>
<text x="159.7" y="110.5" transform="rotate(-90 159.7 110.5)">VCC</text>
<text x="202.9" y="110.5" transform="rotate(-90 202.9 110.5)">CT1</text>
<text x="230.4" y="108.9">ID1</text>
<text x="259.1" y="108.9">SCL</text>
<text x="259.1" y="111.4">IA1</text>
<text x="289.2" y="110.5" transform="rotate(-90 289.2 110.5)">3V3</text>
<text x="35.6" y="119">SN1</text>
<text x="106.7" y="116.5">VCC</text>
<text x="123.2" y="116.5">SWC1</text>
<text x="229.8" y="119">SP1</text>
<text x="259.1" y="116.5">SDA</text>
<text x="259.1" y="119">SCL</text>
<text x="229.7" y="121.6">SN1</text>
<text x="30.1" y="129.2" transform="rotate(-90 30.1 129.2)">MID1</text>
<text x="73.3" y="128.5" transform="rotate(-90 73.3 128.5)">SWC1</text>
<text x="159.7" y="127.3" transform="rotate(-90 159.7 127.3)">GND</text>
<text x="202.9" y="127.3" transform="rotate(-90 202.9 127.3)">GND</text>
<text x="289.2" y="127.3" transform="rotate(-90 289.2 127.3)">GND</text>
<text x="246" y="136.2" transform="rotate(-90 246 136.2)">GND</text>
<text x="73.3" y="148.6" transform="rotate(-90 73.3 148.6)">3V3</text>
<text x="116.5" y="148.6" transform="rotate(-90 116.5 148.6)">ID1</text>
<text x="202.9" y="144.8" transform="rotate(-90 202.9 144.8)">VCC</text>
<text x="246" y="147.3" transform="rotate(-90 246 147.3)">VCC</text>
<text x="289.2" y="148.6" transform="rotate(-90 289.2 148.6)">LEDK2</text>
<text x="18.8" y="154.6">GND</text>
<text x="38.1" y="154.6">SDA</text>
<text x="146.3" y="154.6">LEDK1</text>
<text x="146.5" y="152.1">LEDA1</text>
<text x="186.8" y="152.1">CT2</text>
<text x="215.9" y="152.1">LEDA2</text>
<text x="251.5" y="152.1">SP2</text>
<text x="148.3" y="159.7">GND</text>
<text x="149.1" y="157.1">ID1</text>
<text x="215.9" y="157.1">SWC2</text>
<text x="251.5" y="157.1">SN2</text>
<text x="30.1" y="164.4" transform="rotate(-90 30.1 164.4)">IA1</text>
<text x="73.3" y="164.6" transform="rotate(-90 73.3 164.6)">ID1</text>
<text x="116.5" y="165.4" transform="rotate(-90 116.5 165.4)">GND</text>
<text x="246" y="167.3" transform="rotate(-90 246 167.3)">MID2</text>
<text x="289.2" y="166.6" transform="rotate(-90 289.2 166.6)">SWC2</text>
<text x="202.9" y="169.2" transform="rotate(-90 202.9 169.2)">GND</text>
<text x="159.7" y="177.8" transform="rotate(-90 159.7 177.8)">3V3</text>
<text x="144" y="185.1">ID2</text>
<text x="172.7" y="185.1">SCL</text>
<text x="73.3" y="186.7" transform="rotate(-90 73.3 186.7)">VCC</text>
<text x="116.5" y="186.7" transform="rotate(-90 116.5 186.7)">CT2</text>
<text x="172.7" y="187.6">IA2</text>
<text x="202.9" y="186.7" transform="rotate(-90 202.9 186.7)">3V3</text>
<text x="289.2" y="186.7" transform="rotate(-90 289.2 186.7)">3V3</text>
<text x="20.3" y="192.7">VCC</text>
<text x="36.8" y="192.7">SWC2</text>
<text x="143.4" y="197.8">SN2</text>
<text x="143.4" y="195.2">SP2</text>
<text x="172.7" y="192.7">SDA</text>
<text x="172.7" y="195.2">SCL</text>
<text x="235" y="192.7">3V3</text>
<text x="254" y="192.7">SCL</text>
<text x="73.3" y="203.5" transform="rotate(-90 73.3 203.5)">GND</text>
<text x="116.5" y="203.5" transform="rotate(-90 116.5 203.5)">GND</text>
<text x="202.9" y="203.5" transform="rotate(-90 202.9 203.5)">GND</text>
<text x="246" y="202.5" transform="rotate(-90 246 202.5)">IA2</text>
<text x="289.2" y="202.7" transform="rotate(-90 289.2 202.7)">ID2</text>
<text x="159.7" y="212.4" transform="rotate(-90 159.7 212.4)">GND</text>
<text x="30.1" y="224.8" transform="rotate(-90 30.1 224.8)">ID2</text>
<text x="116.5" y="224.8" transform="rotate(-90 116.5 224.8)">MID1</text>
<text x="159.7" y="224.8" transform="rotate(-90 159.7 224.8)">MID2</text>
<text x="246" y="224.8" transform="rotate(-90 246 224.8)">L</text>
<text x="289.2" y="224.8" transform="rotate(-90 289.2 224.8)">LF</text>
<text x="59.9" y="230.8">LEDK2</text>
<text x="60.1" y="228.3">LEDA2</text>
<text x="62.8" y="233.3">ID2</text>
<text x="194" y="233.3">N</text>
<text x="194.3" y="230.8">L</text>
<text x="62" y="235.9">GND</text>
<text x="246" y="239.8" transform="rotate(-90 246 239.8)">LF</text>
<text x="289.2" y="239" transform="rotate(-90 289.2 239)">N</text>
<text x="30.1" y="241.6" transform="rotate(-90 30.1 241.6)">GND</text>
<text x="116.5" y="243.4" transform="rotate(-90 116.5 243.4)">LEDA1</text>
<text x="159.7" y="243.4" transform="rotate(-90 159.7 243.4)">LEDA2</text>
<text x="15.5" y="266.4">LF</text>
<text x="43.2" y="266.4">VIN_RAW</text>
<text x="16.2" y="271.4">N</text>
<text x="43.2" y="271.4">GND</text>
<text x="360.7" y="274">LF PWR_FLAG</text>
<text x="375.9" y="274">N</text>
</g>
<g font-size="1.8" fill="#0000c2">
<text x="180.7" y="16.5">PCA9685</text>
<text x="190.3" y="16.5">0x64</text>
<text x="196.1" y="16.5">(CTRL),</text>
<text x="204.1" y="16.5">INA238</text>
<text x="212" y="16.5">0x4C/0x4D,</text>
<text x="224.5" y="16.5">2</text>
<text x="226.9" y="16.5">x</text>
<text x="229.1" y="16.5">AL8860</text>
<text x="237.2" y="16.5">a</text>
<text x="239.5" y="16.5">500</text>
<text x="244.3" y="16.5">mA.</text>
<text x="150" y="18.5">Red:</text>
<text x="155.3" y="18.5">KF128</text>
<text x="166.8" y="18.5">T2A -&gt;</text>
<text x="175.5" y="18.5">10D471K</text>
<text x="185.3" y="18.5">-&gt;</text>
<text x="189.6" y="18.5">Mean</text>
<text x="195.6" y="18.5">Well</text>
<text x="200.6" y="18.5">IRM-20-24</text>
<text x="213.1" y="18.5">(24</text>
<text x="217.5" y="18.5">V 0.9</text>
<text x="224" y="18.5">A, aislada</text>
<text x="234.9" y="18.5">3</text>
<text x="237.3" y="18.5">kVCA).</text>
</g>
<g font-size="1.8" fill="#a90000">
<text x="100.3" y="22.6">26</text>
<text x="116.6" y="19.1" transform="rotate(-90 116.6 19.1)">28</text>
<text x="131.4" y="22.6">6</text>
<text x="100.3" y="25.1">27</text>
<text x="100.3" y="27.7">25</text>
<text x="131.4" y="25.1">7</text>
<text x="131.4" y="27.7">8</text>
<text x="100.3" y="30.2">23</text>
<text x="130.8" y="32.8">10</text>
<text x="130.8" y="35.3">11</text>
<text x="131.4" y="30.2">9</text>
<text x="26.6" y="37.8">1</text>
<text x="26.6" y="40.4">2</text>
<text x="69.8" y="37.8">1</text>
<text x="69.8" y="40.4">2</text>
<text x="130.8" y="37.8">12</text>
<text x="130.8" y="40.4">13</text>
<text x="26.6" y="42.9">3</text>
<text x="26.6" y="45.5">4</text>
<text x="69.8" y="42.9">3</text>
<text x="69.8" y="45.5">4</text>
<text x="100.9" y="45.5">1</text>
<text x="130.8" y="42.9">15</text>
<text x="130.8" y="45.5">16</text>
<text x="30.2" y="50.7" transform="rotate(-90 30.2 50.7)">MP</text>
<text x="73.4" y="50.7" transform="rotate(-90 73.4 50.7)">MP</text>
<text x="100.9" y="48">2</text>
<text x="100.9" y="50.5">3</text>
<text x="100.9" y="53.1">4</text>
<text x="130.8" y="48">17</text>
<text x="130.8" y="50.5">18</text>
<text x="130.8" y="53.1">19</text>
<text x="100.3" y="58.2">24</text>
<text x="100.9" y="55.6">5</text>
<text x="130.8" y="55.6">20</text>
<text x="130.8" y="58.2">21</text>
<text x="130.8" y="60.7">22</text>
<text x="116.6" y="67.4" transform="rotate(-90 116.6 67.4)">14</text>
<text x="280" y="75.9">4</text>
<text x="289.3" y="73.1" transform="rotate(-90 289.3 73.1)">8</text>
<text x="297.7" y="75.9">1</text>
<text x="297.7" y="81">5</text>
<text x="289.3" y="85.8" transform="rotate(-90 289.3 85.8)">2</text>
<text x="246.1" y="106.1" transform="rotate(-90 246.1 106.1)">6</text>
<text x="30.2" y="113.7" transform="rotate(-90 30.2 113.7)">1</text>
<text x="236.8" y="109">8</text>
<text x="254.6" y="109">1</text>
<text x="254.6" y="111.5">2</text>
<text x="31.7" y="114">2</text>
<text x="31.7" y="119.1">3</text>
<text x="236.2" y="119.1">10</text>
<text x="254.6" y="116.6">4</text>
<text x="254.6" y="119.1">5</text>
<text x="30.2" y="121.4" transform="rotate(-90 30.2 121.4)">4</text>
<text x="236.8" y="121.7">9</text>
<text x="254.6" y="124.2">3</text>
<text x="246.1" y="129" transform="rotate(-90 246.1 129)">7</text>
<text x="202.9" y="149.3" transform="rotate(-90 202.9 149.3)">8</text>
<text x="26" y="154.7">1</text>
<text x="33.6" y="154.7">3</text>
<text x="156.1" y="152.1">1</text>
<text x="156.1" y="154.7">2</text>
<text x="193.6" y="152.1">4</text>
<text x="211.4" y="152.1">1</text>
<text x="246.1" y="151.8" transform="rotate(-90 246.1 151.8)">1</text>
<text x="247.6" y="152.1">2</text>
<text x="30.2" y="158.2" transform="rotate(-90 30.2 158.2)">2</text>
<text x="156.1" y="157.2">3</text>
<text x="156.1" y="159.8">4</text>
<text x="202.9" y="162" transform="rotate(-90 202.9 162)">2</text>
<text x="211.4" y="157.2">5</text>
<text x="246.1" y="159.5" transform="rotate(-90 246.1 159.5)">4</text>
<text x="247.6" y="157.2">3</text>
<text x="150.4" y="185.2">8</text>
<text x="159.8" y="182.3" transform="rotate(-90 159.8 182.3)">6</text>
<text x="168.2" y="185.2">1</text>
<text x="168.2" y="187.7">2</text>
<text x="149.8" y="195.3">10</text>
<text x="150.4" y="197.9">9</text>
<text x="168.2" y="192.8">4</text>
<text x="168.2" y="195.3">5</text>
<text x="241.9" y="192.8">1</text>
<text x="246.1" y="196.3" transform="rotate(-90 246.1 196.3)">2</text>
<text x="249.5" y="192.8">3</text>
<text x="168.2" y="200.4">3</text>
<text x="159.8" y="205.2" transform="rotate(-90 159.8 205.2)">7</text>
<text x="69.8" y="228.3">1</text>
<text x="69.8" y="230.9">2</text>
<text x="69.8" y="233.4">3</text>
<text x="199.3" y="230.9">1</text>
<text x="199.3" y="233.4">2</text>
<text x="69.8" y="236">4</text>
<text x="20.9" y="266.4">1</text>
<text x="38.7" y="266.4">4</text>
<text x="20.9" y="271.5">2</text>
<text x="38.7" y="271.5">3</text>
</g>
<g font-size="1.8" fill="#006464">
<text x="104.6" y="23.7">SCL</text>
<text x="124.2" y="23.7">LED0</text>
<text x="104.6" y="26.3">SDA</text>
<text x="104.6" y="28.8">EXTCLK</text>
<text x="117.7" y="24.7" transform="rotate(-90 117.7 24.7)">VDD</text>
<text x="124.2" y="26.3">LED1</text>
<text x="124.2" y="28.8">LED2</text>
<text x="104.6" y="31.3">~{OE}</text>
<text x="124.2" y="31.3">LED3</text>
<text x="124.2" y="33.9">LED4</text>
<text x="42.5" y="40.5">J1</text>
<text x="85.7" y="40.5">J2</text>
<text x="124.2" y="36.4">LED5</text>
<text x="124.2" y="39">LED6</text>
<text x="124.2" y="41.5">LED7</text>
<text x="146.6" y="40.5">U1</text>
<text x="163.2" y="40.5">C1</text>
<text x="206.4" y="40.5">C2</text>
<text x="244.6" y="38.3">JP1</text>
<text x="292.8" y="40.5">RA1</text>
<text x="42.5" y="43.1">QWIIC ENTRADA</text>
<text x="85.7" y="43.1">QWIIC SALIDA</text>
<text x="104.6" y="46.6">A0</text>
<text x="124.2" y="44">LED8</text>
<text x="124.2" y="46.6">LED9</text>
<text x="146.6" y="43.1">PCA9685PW</text>
<text x="163.2" y="43.1">100nF</text>
<text x="206.4" y="43.1">10uF</text>
<text x="244.6" y="45.9">+1</text>
<text x="292.8" y="43.1">10k</text>
<text x="104.6" y="49.1">A1</text>
<text x="104.6" y="51.7">A2</text>
<text x="123" y="49.1">LED10</text>
<text x="123" y="51.7">LED11</text>
<text x="104.6" y="54.2">A3</text>
<text x="104.6" y="56.7">A4</text>
<text x="104.6" y="59.3">A5</text>
<text x="123" y="54.2">LED12</text>
<text x="123" y="56.7">LED13</text>
<text x="123" y="59.3">LED14</text>
<text x="117.7" y="63" transform="rotate(-90 117.7 63)">VSS</text>
<text x="123" y="61.8">LED15</text>
<text x="71.9" y="76.4">D1</text>
<text x="282.4" y="77.1">CTRL</text>
<text x="290.4" y="77.4" transform="rotate(-90 290.4 77.4)">VIN</text>
<text x="293.1" y="77.1">SET</text>
<text x="33.7" y="78.6">F1</text>
<text x="33.7" y="81.2">3A</text>
<text x="163.2" y="78.6">C3</text>
<text x="163.2" y="81.2">10uF</text>
<text x="169.1" y="81.2">50V</text>
<text x="206.4" y="78.6">TP1</text>
<text x="206.4" y="81.2">VCC</text>
<text x="249.6" y="78.6">TP2</text>
<text x="249.6" y="81.2">GND</text>
<text x="290.4" y="83.3" transform="rotate(-90 290.4 83.3)">GND</text>
<text x="293.8" y="82.1">SW</text>
<text x="311.7" y="81.2">AL8860MP</text>
<text x="311.7" y="78.6">U4</text>
<text x="71.9" y="84">SS34</text>
<text x="115" y="84">SMBJ26A</text>
<text x="239.3" y="110.1">Vbus</text>
<text x="247.2" y="109.7" transform="rotate(-90 247.2 109.7)">VS</text>
<text x="251" y="110.1">A1</text>
<text x="251" y="112.6">A0</text>
<text x="45" y="116.7">RSC1</text>
<text x="45" y="119.3">0R1</text>
<text x="76.9" y="119.3">47uH</text>
<text x="76.9" y="116.7">L1</text>
<text x="115" y="114.5">D3</text>
<text x="163.2" y="116.7">C11</text>
<text x="163.2" y="119.3">4.7uF</text>
<text x="169.7" y="119.3">50V</text>
<text x="206.4" y="116.7">RC1</text>
<text x="206.4" y="119.3">2.2k</text>
<text x="249.7" y="117.7">SDA</text>
<text x="268.5" y="116.7">U2</text>
<text x="268.5" y="119.3">INA238</text>
<text x="292.8" y="119.3">100nF</text>
<text x="292.8" y="116.7">C13</text>
<text x="115" y="122.1">SS34</text>
<text x="239.3" y="120.2">Vin+</text>
<text x="239.3" y="122.8">Vin-</text>
<text x="248.9" y="125.3">~{Alert}</text>
<text x="249.8" y="120.2">SCL</text>
<text x="247.2" y="126.5" transform="rotate(-90 247.2 126.5)">GND</text>
<text x="47.6" y="154.8">JP2</text>
<text x="76.9" y="154.8">RID1</text>
<text x="120" y="154.8">CID1</text>
<text x="166.9" y="154.8">J4</text>
<text x="196.1" y="153.3">CTRL</text>
<text x="204.1" y="153.6" transform="rotate(-90 204.1 153.6)">VIN</text>
<text x="206.8" y="153.3">SET</text>
<text x="225.4" y="154.8">U5</text>
<text x="260.9" y="154.8">RSC2</text>
<text x="292.8" y="154.8">L2</text>
<text x="47.6" y="157.4">DIR</text>
<text x="76.9" y="157.4">10k</text>
<text x="81.5" y="157.4">1%</text>
<text x="120" y="157.4">100nF</text>
<text x="166.9" y="157.4">FOCO 1</text>
<text x="204.1" y="159.5" transform="rotate(-90 204.1 159.5)">GND</text>
<text x="207.4" y="158.3">SW</text>
<text x="225.4" y="157.4">AL8860MP</text>
<text x="260.9" y="157.4">0R1</text>
<text x="292.8" y="157.4">47uH</text>
<text x="160.9" y="185.9" transform="rotate(-90 160.9 185.9)">VS</text>
<text x="28.7" y="190.7">D4</text>
<text x="152.9" y="186.3">Vbus</text>
<text x="164.6" y="186.3">A1</text>
<text x="164.6" y="188.8">A0</text>
<text x="76.9" y="192.9">C12</text>
<text x="76.9" y="195.5">4.7uF</text>
<text x="83.3" y="195.5">50V</text>
<text x="120" y="192.9">RC2</text>
<text x="120" y="195.5">2.2k</text>
<text x="152.9" y="196.4">Vin+</text>
<text x="163.4" y="193.9">SDA</text>
<text x="163.4" y="196.4">SCL</text>
<text x="182.2" y="192.9">U3</text>
<text x="182.2" y="195.5">INA238</text>
<text x="206.4" y="195.5">100nF</text>
<text x="206.4" y="192.9">C14</text>
<text x="263.5" y="192.9">JP3</text>
<text x="263.5" y="195.5">DIR</text>
<text x="292.8" y="192.9">RID2</text>
<text x="292.8" y="195.5">10k</text>
<text x="297.4" y="195.5">1%</text>
<text x="28.7" y="198.3">SS34</text>
<text x="152.9" y="199">Vin-</text>
<text x="160.9" y="202.7" transform="rotate(-90 160.9 202.7)">GND</text>
<text x="162.6" y="201.5">~{Alert}</text>
<text x="33.7" y="231">CID2</text>
<text x="33.7" y="233.6">100nF</text>
<text x="80.6" y="231">J5</text>
<text x="80.6" y="233.6">FOCO 2</text>
<text x="120" y="231">RSB1</text>
<text x="120" y="233.6">0R1</text>
<text x="163.2" y="231">RSB2</text>
<text x="163.2" y="233.6">0R1</text>
<text x="206.4" y="231">J6</text>
<text x="206.4" y="233.6">KF128-5.08-2P</text>
<text x="249.6" y="231">F2</text>
<text x="249.6" y="233.6">T2A 250VCA</text>
<text x="292.8" y="231">RV1</text>
<text x="292.8" y="233.6">10D471K</text>
<text x="23.4" y="267.6">AC/L</text>
<text x="33.6" y="267.6">+Vo</text>
<text x="52.6" y="269.1">PS1</text>
<text x="23.4" y="272.6">AC/N</text>
<text x="33.6" y="272.6">-Vo</text>
<text x="52.6" y="271.7">IRM-20-24</text>
<text x="379.1" y="274.2">PWR_FLAG</text>
</g>
<g font-size=".5" fill="#840000">
<text x="29.1" y="47.7">Mounting</text>
<text x="72.3" y="47.7">Mounting</text>
</g>
</svg>
